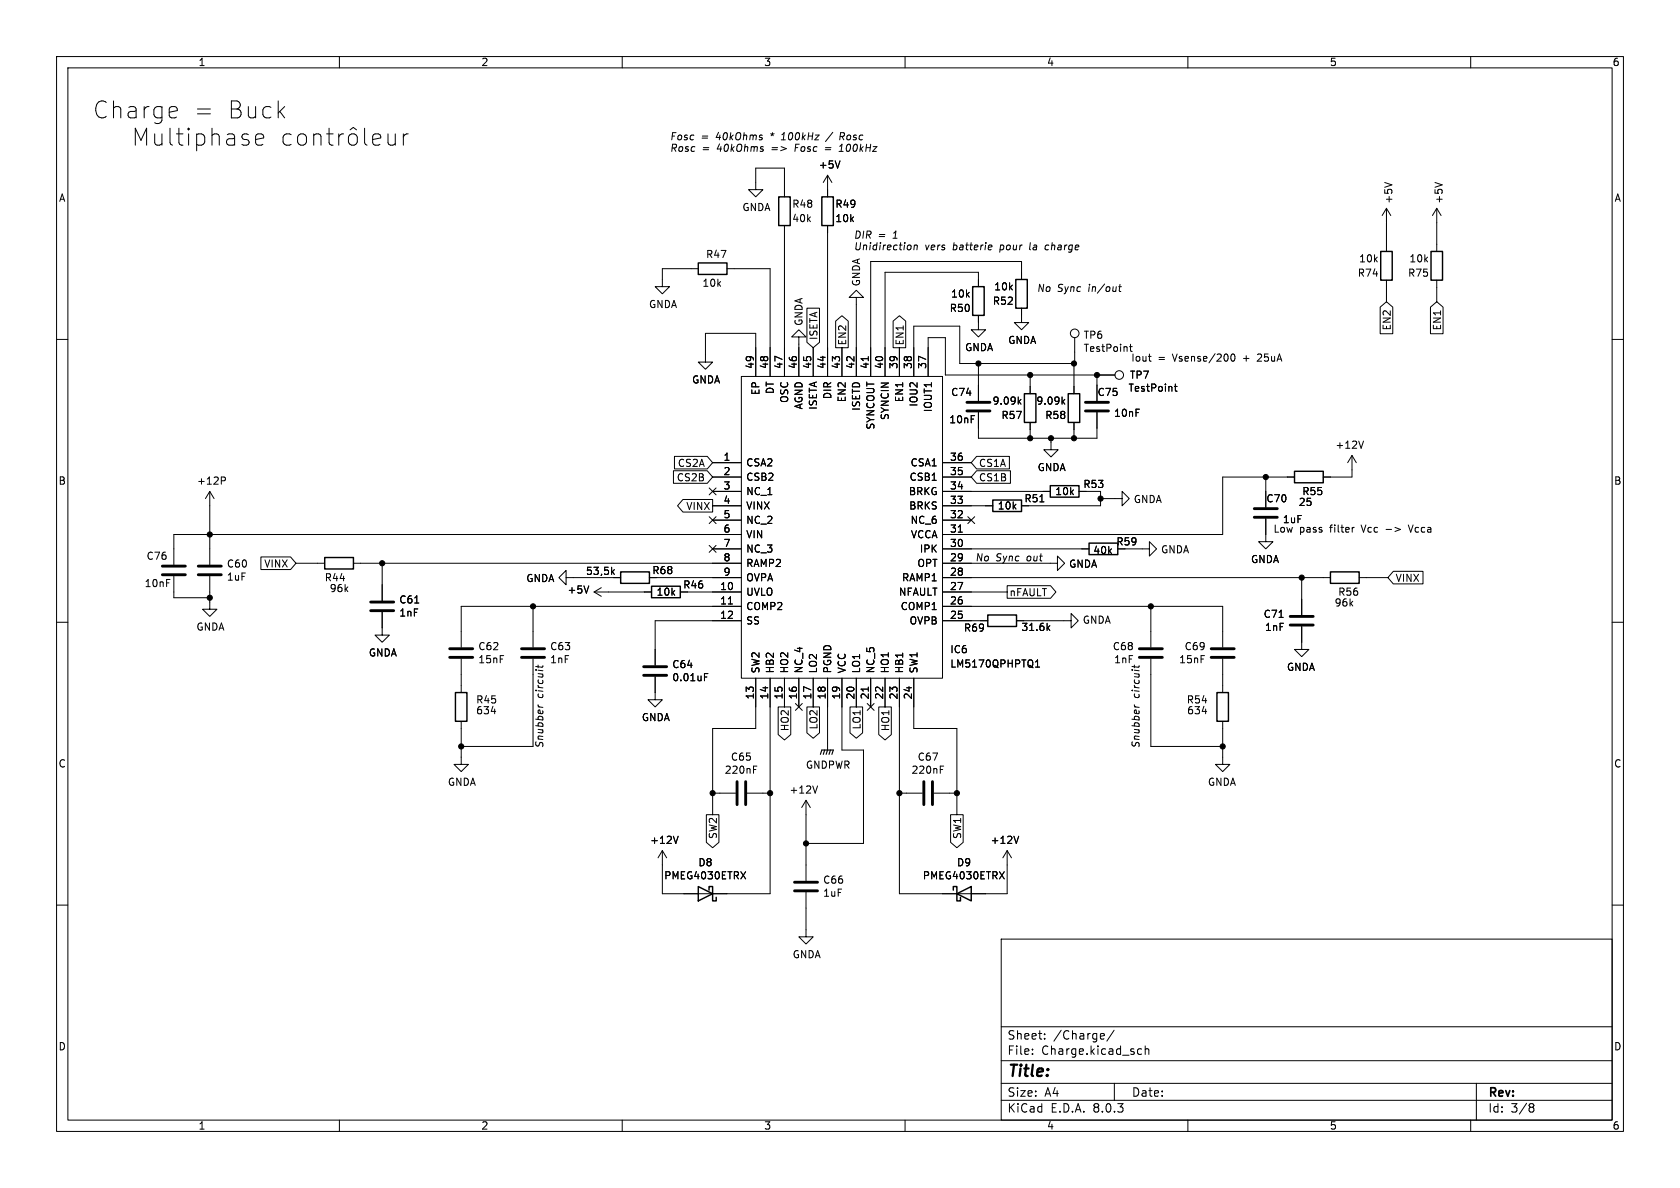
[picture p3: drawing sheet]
<svg xmlns="http://www.w3.org/2000/svg" width="297mm" height="210mm" viewBox="0 0 297 210" stroke-linecap="round" stroke-linejoin="round" font-family="sans-serif">
<g fill="none" stroke="#000" stroke-width=".18">
<path d="M10 10h277v190h-277zM12 12h273v186h-273zM31.2 19l.1 .6-1.4 .2M60 10v2M110 10v2M160 10v2M210 10v2M260 10v2M45.2 24.7l1.4-.3-.1-.6-.3-.1h-.6l-.3 .1-.1 .3v1.1l.1 .3 .3 .2h.6l.3-.2M51.5 23.8l-.3-.1h-.6l-.4 .3-.2 .2v.9l.3 .4 .3 .2h.6l.3-.2M52.9 23.8a.81 .81 0 0 1 1.3 .4v.9a.81 .81 0 0 1-.8 .6 .81 .81 0 0 1-.8-.6v-.9zM55.5 24a.74 .74 0 0 1 1.2 .1v1.6"/>
<path d="M55.5 23.7v2M57.7 23.7h1.2M58.2 22.7v2.5l.1 .3 .6 .2M59.9 23.7v2M60.7 23.7a.76 .76 0 0 0-.8 .5M61.9 23.8a.81 .81 0 0 1 1.3 .4v.9a.81 .81 0 0 1-.8 .6 .81 .81 0 0 1-.8-.6v-.9zM61.9 23l.6-.5 .5 .5M64.5 22.7v2.5l.1 .3 .3 .2M65.9 24.7l1.4-.3-.1-.6-.3-.1h-.6l-.3 .1-.1 .3v1.1l.1 .3 .3 .2h.6l.3-.2M68.6 23.7v1.5l.1 .3a.81 .81 0 0 0 1.2-.1M69.9 23.7v2M71.3 23.7v2"/>
<path d="M72.2 23.7a.76 .76 0 0 0-.9 .5M133.6 33.5h-1.3l1.3 1.3 1.3-1.3h-1.3v-3.8h5.1v5.1M138.1 24.7h.7M138.4 23.8h-.2M138.7 39.9v26.6M145.9 26.5h1M145.9 26.1h1M146.3 31v3.8M146.3 39.9v26.6M146.3 31l-.8 1.3M146.3 31l.8 1.3M147.2 23.4l-1.3 1.6"/>
<path d="M148.3 26.8h.8M148.4 25.9l.5-.4-.2 1.3M148.5 28.4l-.4 1.3M148.5 24.1h.5M149.1 23.4h-.5l-.1 1.3M244.8 32.3l1.3 .4M245.1 36.8v7.7M245.1 36.8l-.8 1.3M245.1 36.8l.8 1.3M253.7 32.3l1.3 .4M254 36.8v7.7M254 36.8l-.8 1.3"/>
<path d="M254 36.8l.8 1.3M10 60h2M123.4 47.5h-6.3v3.2h1.3l-1.3 1.2-1.3-1.2h1.3M128.5 47.5h7.6v19M141.2 59.6h1.3l-1.3-1.3-1.2 1.3h1.2v6.9M142.7 54.5h2.2v6l-1.1 1-1.1-1zM147.7 56.8l1.1-1 1.2 1v4.7h-2.3zM151.4 52.6h1.3l-1.3-1.3-1.3 1.3h1.3v13.9M157.9 56.8l1.1-1 1.1 1v4.7h-2.2zM160.7 43.3l.3 .1 .1 .2-.1 .3-.2 .3M161.6 43.4l.2-.1 .3 .1v.8M161.7 43.3l-.1 .9"/>
<path d="M173 55.8v2.5h1.2l-1.2 1.3-1.3-1.3h1.3M173 50.7v-2.6h-16.5v18.4M175 43.3l.3 .1v.2l-.6 .1M175.2 44.1l-.3 .1M180.6 54.5v2.5h1.3l-1.3 1.3-1.3-1.3h1.3M180.6 49.4v-3.2h-26.7v20.3M184.9 43.4l-.2 .5 .3 .3M190 59.7v4.6h-20.3v-6.6h-8.2v8.8M197.8 50.7h.5M198 50.3l-.1 1 .2 .2M244 54.3l1.1-1 1.1 1v4.7h-2.2zM245.1 49.5v3.8"/>
<path d="M252.9 54.3l1.1-1 1.1 1v4.7h-2.2zM254 49.5v3.8M285 60h2M124.7 64h-1.3l1.3 1.3 1.3-1.3h-1.3v-5.1h8.9v7.6M131.1 66.5h35.5v53.4h-35.5zM143.8 61.5v5M148.8 61.5v5M153.5 63v.8M159 61.5v5M173 72.9v4.6h20.9v-4.6M173 64.3v6.6M180.1 71l.4 .4"/>
<path d="M180.5 70.6l-.5 .5M182.1 66.3v3.3M182.1 74.7v2.8M185.8 77.5v2h1.3l-1.3 1.3-1.3-1.3h1.3M187.9 71l.3 .4M188.2 70.6l-.4 .5M189.9 64.3v5.3M189.9 74.7v2.8M193.9 66.3v4.6M197.1 66.3h-30v-6.6h-3v6.8M199.7 61.3h.5M199.9 60.9v1l.1 .2"/>
<path d="M203 63h.5M203.4 63.8h.1M207.6 68.3h.5M207.8 67.9v1.1l.3 .2M217.8 62.6h.1a.68 .68 0 0 1 .4 .6 .68 .68 0 0 1-.4 .6 .84 .84 0 0 1-.1-1.2zM241.1 78l-.5 1.2M37.1 86.9v12.9M37.1 86.9l-.8 1.2M37.1 86.9l.7 1.2M39.1 84.3h.5l.3 .3-.2 .3-.6 .1M46.1 98.5h5.3l.9 1.1-.9 1.1h-5.3zM52.3 99.6h5.1"/>
<path d="M62.5 99.6h68.6M67.6 99.6v6.6M119.1 83.2h5.9l1 1.1-1 1.1h-5.9zM119.2 80.7h5.8l1 1.1-1 1.1h-5.8zM120.7 88.3h5.3v2.2h-5.3l-.9-1.1zM125.4 86.3l1.2 1.2M125.4 91.3l1.2 1.3M125.4 96.4l1.2 1.2M126 86.9h5.1M126 97h5.1M126 84.3h5.1M126 81.8h5.1"/>
<path d="M126 91.9h5.1M126 89.4h5.1M126.6 86.3l-1.2 1.2M126.6 91.3l-1.2 1.3M126.6 96.4l-1.2 1.2M131.1 94.5h-100.4v5.3M166.6 99.6h20.3v1.2l1.3-1.2-1.3-1.3v1.3M166.6 86.9h19.1M166.6 97h25.9M166.6 84.3h5.1M166.6 81.8h5.1M166.6 91.9h5.1"/>
<path d="M166.6 89.4h8.9M169.4 94.1h.7M171.1 91.3l1.2 1.3M172.3 91.3l-1.2 1.3M172.7 80.7h5.8v2.2h-5.8l-1-1.1zM172.7 83.2h5.9v2.2h-5.9l-1-1.1zM183.8 88.7h.8M190.8 86.9h1.2M194.6 88.1h3.8v1.3l1.2-1.3-1.2-1.2v1.2M194.6 86.9v2.5h-12.7M198.9 97h4.3v1.3l1.3-1.3-1.3-1.2v1.2M223.8 91.7v4.1h-1.3l1.3 1.2 1.2-1.2h-1.2"/>
<path d="M223.8 84.3v5.4M228.9 84.3h-12.7v10.2h-49.6M239 80.5v3.8h-5.1M239 80.5l.8 1.3M239 80.5l-.7 1.3M239.4 93.2l-.2 .1M249 92.8l.4 1.3M10 110h2M30.7 101.9v3.8h6.4M37.1 101.9v5.8h1.3l-1.3 1.3-1.3-1.3h1.3M67.6 108.2v4.1h1.2l-1.2 1.2-1.3-1.2h1.3M73.3 106.6h.7"/>
<path d="M81.5 116.5v5.9M94.2 107.2v7.2M94.2 116.5v15.5h-12.7M95.1 117.6v.4M96 117.7l-.2 .3-1.1-.2M100.1 102.1v-1.3l-1.3 1.3 1.3 1.3v-1.3h9.6M104.1 103.6l-.4 1.2M105 104.6h10.2M105 104.6l1.3 .8M106.3 103.9l-1.3 .7M108.2 101.1l.4 .4M108.6 100.7l-.5 .5"/>
<path d="M115.8 119.6v4.1h1.3l-1.3 1.3-1.2-1.3h1.2M116.1 102.1h15M121.5 104.6h9.6M124.5 119.7h.5M124.5 119.1h.6M128.8 106.8h.7M131.1 107.2h-49.6v7.2M131.1 109.7h-15.3v7.9M133.6 119.9v8.9h-7.6v15.2M136.1 119.9v38.1h-19v-7.6M138.7 119.9v5.1M141.2 119.9v5.1"/>
<path d="M143.8 119.9v5.1M146.3 119.9v12.7M148.8 119.9v12.7h3.9v16.5h-10.2M151.4 119.9v5.1M153.9 119.9v5.1M156.5 119.9v5.1M159 119.9v38.1h19.1v-7.6M161.5 119.9v8.9h7.7v15.2M166.6 104.6h11.5M166.6 107.2h49.6v7.2M166.6 109.7h8M166.6 102.1h68.6"/>
<path d="M178.1 103.5h7.6l1 1.1-1 1.2h-7.6zM179.7 109.7h9.7v-1.2l1.2 1.2-1.2 1.3v-1.3M183.1 117.9h.7M183.1 117l.3-.3v1.2M185.2 111l.4 .5M185.6 110.6l-.5 .5M200.5 117.6v.4M201.4 117.7l-.2 .3-1.1-.2M203.5 107.2v7.2M203.5 116.5v15.5h12.7M216.2 116.5v5.9M226.1 109.1h.7"/>
<path d="M230.1 110.7v4.1h-1.2l1.2 1.3 1.3-1.3h-1.3M230.1 102.1v6.6M240.3 102.1h5.1M246.3 101h5.3v2.2h-5.3l-.9-1.1zM285 110h2M81.5 127.5v7.6h1.3l-1.3 1.3-1.2-1.3h1.2M86.8 125.8h.8M95.1 124.6l.1 .3M133.2 136h.4M133.2 135.4h.6M137.6 125h2.2v4.9l-1.1 .9-1.1-.9zM140.6 124.4l1.2 1.2"/>
<path d="M141.8 124.4l-1.2 1.2M142.7 125h2.2v4.6l-1.1 .9-1.1-.9zM144.5 138.9l-.4 1.3M150.3 125h2.2v4.6l-1.1 .9-1.1-.9zM153.3 124.4l1.2 1.2M153.5 121.5v.7M154.5 124.4l-1.2 1.2M155.4 125h2.2v4.9l-1.1 .9-1.1-.9zM166.2 136h.5M166.2 135.4h.6M200.5 124.6l.2 .3M212.5 125.8h.8"/>
<path d="M216.2 127.5v7.6h-1.3l1.3 1.3 1.2-1.3h-1.2M10 160h2M117.1 150.4l-.8 1.2M117.1 150.4l.8 1.2M119.9 147.8l-.4 1.3M124.9 144h2.2v4.9l-1.1 1-1.1-1zM126 140.2h4M131 154.1l.8 1.3M131.8 154.1l-.8 1.3M132.1 140.2h4M142.5 157.7v7.9h1.3l-1.3 1.3-1.3-1.3h1.3M142.5 141.5v14.2"/>
<path d="M142.5 141.5l.8 1.2M142.5 141.5l-.8 1.2M159 140.2h4.1M165.1 140.2h4.1M168.1 144h2.2v4.9l-1.1 1-1.1-1zM176.7 154.1l.8 1.3M177.5 154.1l-.8 1.3M178.1 150.4l.7 1.2M178.1 150.4l-.8 1.2M180.1 147.8l-.4 1.3M285 160h2M177 166h108v32h-108z"/>
<path d="M60 198v2M110 198v2M160 198v2M177 194.5h108M177 191.5h108M177 187.5h108M177 181.5h108M182.5 186.3v.1M182.5 185.5v.1M184.7 183.6v.1M184.7 182.8v.1M194.7 182.7l.5 .1v.3l-.7 .1"/>
<path d="M195.2 183.6l-.5 .1M197 182.1l-1.3 2M197 191.5v3M201.4 185.4l.4 .1M201.8 186.3l-.4 .1M202.5 185.5l.2-.1 .3 .1 .1 .9M202.5 184.9v1.5M210 198v2M260 198v2M261 191.5v6.5M270.6 195.1h.3l.3 .3-.3 .3M270.6 195.7h.3"/>
<path d="M270.9 195.7l.2 .2 .1 .4-.3 .3h-.3"/>
<circle cx="190" cy="58.9" r=".76"/>
<circle cx="197.9" cy="66.3" r=".76"/>
</g>
<g fill="none" stroke="#000" stroke-width=".25">
<path d="M137.7 34.8h2v5.1h-2zM145.3 34.8h2v5.1h-2zM123.4 46.5h5.1v2h-5.1zM172 50.7h2v5.1h-2zM179.6 49.4h2v5.1h-2zM244.1 44.5h2v5h-2zM253 44.5h2v5h-2zM181.1 69.6h2v5.1h-2zM188.8 69.6h2.1v5.1h-2.1zM57.4 98.6h5.1v2h-5.1zM175.5 88.4h5.1v2h-5.1zM185.7 85.9h5.1v2h-5.1z"/>
<path d="M192.5 96h5.1v2h-5.1zM228.9 83.3h5v2h-5zM109.7 101.1h5.1v2h-5.1zM115.2 103.6h5.1v2.1h-5.1zM174.6 108.7h5.1v2h-5.1zM235.2 101.1h5.1v2h-5.1zM80.5 122.4h2v5.1h-2zM215.1 122.4h2.1v5.1h-2.1zM123.4 156.7l2.6 1.3-2.6 1.3zM125.3 157.4v-.7h.7v2.6h.6v-.7M168.5 157.4v-.7h.7v2.6h.6v-.7M169.2 158l2.5-1.3v2.6z"/>
</g>
<g fill="none" stroke="#000" stroke-width=".51">
<path d="M170.9 72.6h4.1M170.9 71.1h4.1M191.9 72.6h4.1M191.9 71.1h4.1M221.7 91.4h4.1M221.7 89.9h4.1M28.7 101.6h4.1M28.7 100.1h4.1M35.1 101.6h4M35.1 100.1h4M65.5 108h4.1M65.5 106.4h4.1"/>
<path d="M79.5 116.2h4.1M79.5 114.7h4.1M92.2 116.2h4.1M92.2 114.7h4.1M113.8 119.4h4.1M113.8 117.9h4.1M201.4 116.2h4.1M201.4 114.7h4.1M214.1 116.2h4.1M214.1 114.7h4.1M228.1 110.5h4.1M228.1 109h4.1"/>
<path d="M130.3 138.2v4M131.8 138.2v4M163.3 138.2v4M164.8 138.2v4M140.5 157.5h4M140.5 156h4"/>
</g>
<path d="M145 133.4l.3-.8h2l-.2 .8M145.8 132.6l-.3 .8M146.3 132.6l-.3 .8M146.8 132.6l-.2 .8" fill="none" stroke="#000" stroke-width=".2"/>
<g fill="#000" stroke="#000" stroke-width=".18">
<circle cx="173" cy="64.3" r=".46"/>
<circle cx="182.1" cy="77.5" r=".46"/>
<circle cx="182.1" cy="66.3" r=".46"/>
<circle cx="185.8" cy="77.5" r=".46"/>
<circle cx="189.9" cy="77.5" r=".46"/>
<circle cx="189.9" cy="64.3" r=".46"/>
<circle cx="193.9" cy="66.3" r=".46"/>
<circle cx="37.1" cy="94.5" r=".46"/>
<circle cx="67.6" cy="99.6" r=".46"/>
<circle cx="194.6" cy="88.1" r=".46"/>
<circle cx="223.8" cy="84.3" r=".46"/>
<circle cx="37.1" cy="105.7" r=".46"/>
<circle cx="94.2" cy="107.2" r=".46"/>
<circle cx="203.5" cy="107.2" r=".46"/>
<circle cx="230.1" cy="102.1" r=".46"/>
<circle cx="81.5" cy="132" r=".46"/>
<circle cx="216.2" cy="132" r=".46"/>
<circle cx="126" cy="140.2" r=".46"/>
<circle cx="136.1" cy="140.2" r=".46"/>
<circle cx="142.5" cy="149.1" r=".46"/>
<circle cx="159" cy="140.2" r=".46"/>
<circle cx="169.2" cy="140.2" r=".46"/>
</g>
<g font-size="4.2">
<text x="16.3" y="21.2">Charge</text>
<text x="34" y="21.2">=</text>
<text x="39.8" y="21.2">Buck</text>
<text x="22.7" y="26">Multiphase</text>
</g>
<text font-size="2.8" x="178" y="190.9">Title:</text>
<g font-size="2.1">
<text x="178" y="184">Sheet:</text>
<text x="186.2" y="184">/Charge/</text>
<text x="178" y="186.7">File:</text>
<text x="184.1" y="186.7">Charge.kicad_sch</text>
<text x="178" y="196.9">KiCad</text>
<text x="178" y="194.1">Size:</text>
<text x="184.7" y="194.1">A4</text>
<text x="185.7" y="196.9">E.D.A.</text>
<text x="193.3" y="196.9">8.0.3</text>
<text x="200" y="194.1">Date:</text>
<text x="263" y="194.3">Rev:</text>
<text x="263" y="196.9">Id:</text>
<text x="267.1" y="196.9">3/8</text>
</g>
<g font-size="1.8">
<text x="35" y="11.9">1</text>
<text x="85" y="11.9">2</text>
<text x="135" y="11.9">3</text>
<text x="185" y="11.9">4</text>
<text x="235" y="11.9">5</text>
<text x="285" y="11.9">6</text>
<text x="118.4" y="24.9">Fosc</text>
<text x="118.4" y="26.9">Rosc</text>
<text x="123.9" y="24.9">=</text>
<text x="124.1" y="26.9">=</text>
<text x="126.6" y="24.9">40kOhms</text>
<text x="126.8" y="26.9">40kOhms</text>
<text x="136.5" y="24.9">*</text>
<text x="136.6" y="26.9">=&gt;</text>
<text x="138.6" y="24.9">100kHz</text>
<text x="140.9" y="26.9">Fosc</text>
<text x="144.6" y="30">+5V</text>
<text x="149.2" y="26.9">100kHz</text>
<text x="149.3" y="24.9">Rosc</text>
<text x="10.3" y="35.9">A</text>
<text x="285.3" y="35.9">A</text>
<text x="131.1" y="37.5">GNDA</text>
<text x="140" y="39.5">40k</text>
<text x="140" y="36.9">R48</text>
<text x="147.6" y="39.5">10k</text>
<text x="147.6" y="36.9">R49</text>
<text x="246.4" y="36.1" transform="rotate(-90 246.4 36.1)">+5V</text>
<text x="255.2" y="36.1" transform="rotate(-90 255.2 36.1)">+5V</text>
<text x="124.7" y="45.8">R47</text>
<text x="150.9" y="42.3">DIR =</text>
<text x="150.9" y="44.3">Unidirection</text>
<text x="157.9" y="42.3">1</text>
<text x="163.5" y="44.3">vers</text>
<text x="168.5" y="44.3">batterie</text>
<text x="177" y="44.3">pour</text>
<text x="182.4" y="44.3">la</text>
<text x="185.4" y="44.3">charge</text>
<text x="240.2" y="46.6">10k</text>
<text x="249.1" y="46.6">10k</text>
<text x="124.1" y="50.9">10k</text>
<text x="152.2" y="50.7" transform="rotate(-90 152.2 50.7)">GNDA</text>
<text x="168" y="52.8">10k</text>
<text x="175.7" y="51.5">10k</text>
<text x="183.2" y="51.7">No</text>
<text x="186.9" y="51.7">Sync</text>
<text x="192.5" y="51.7">in/out</text>
<text x="239.9" y="49.1">R74</text>
<text x="248.8" y="49.1">R75</text>
<text x="114.6" y="54.7">GNDA</text>
<text x="142.1" y="57.7" transform="rotate(-90 142.1 57.7)">GNDA</text>
<text x="167.8" y="55.3">R50</text>
<text x="175.4" y="54.1">R52</text>
<text x="246.1" y="58.5" transform="rotate(-90 246.1 58.5)">EN2</text>
<text x="255" y="58.5" transform="rotate(-90 255 58.5)">EN1</text>
<text x="133.3" y="65.3" transform="rotate(-90 133.3 65.3)">49</text>
<text x="135.9" y="65.3" transform="rotate(-90 135.9 65.3)">48</text>
<text x="138.4" y="65.3" transform="rotate(-90 138.4 65.3)">47</text>
<text x="141" y="65.3" transform="rotate(-90 141 65.3)">46</text>
<text x="143.5" y="65.3" transform="rotate(-90 143.5 65.3)">45</text>
<text x="144.7" y="60.2" transform="rotate(-90 144.7 60.2)">ISETA</text>
<text x="146" y="65.3" transform="rotate(-90 146 65.3)">44</text>
<text x="148.6" y="65.3" transform="rotate(-90 148.6 65.3)">43</text>
<text x="149.8" y="61.2" transform="rotate(-90 149.8 61.2)">EN2</text>
<text x="151.1" y="65.3" transform="rotate(-90 151.1 65.3)">42</text>
<text x="153.7" y="65.3" transform="rotate(-90 153.7 65.3)">41</text>
<text x="156.2" y="65.3" transform="rotate(-90 156.2 65.3)">40</text>
<text x="158.7" y="65.3" transform="rotate(-90 158.7 65.3)">39</text>
<text x="160" y="61.2" transform="rotate(-90 160 61.2)">EN1</text>
<text x="161.3" y="65.3" transform="rotate(-90 161.3 65.3)">38</text>
<text x="163.8" y="65.3" transform="rotate(-90 163.8 65.3)">37</text>
<text x="170.5" y="62.3">GNDA</text>
<text x="178.1" y="61">GNDA</text>
<text x="191.5" y="60.1">TP6</text>
<text x="191.5" y="62.4">TestPoint</text>
<text x="199.9" y="64">Iout</text>
<text x="204.7" y="64">=</text>
<text x="207.4" y="64">Vsense/200</text>
<text x="220" y="64">+</text>
<text x="222.8" y="64">25uA</text>
<text x="122.3" y="68">GNDA</text>
<text x="134.5" y="69.9" transform="rotate(-90 134.5 69.9)">EP</text>
<text x="137" y="69.8" transform="rotate(-90 137 69.8)">DT</text>
<text x="139.5" y="71.3" transform="rotate(-90 139.5 71.3)">OSC</text>
<text x="147.2" y="70.7" transform="rotate(-90 147.2 70.7)">DIR</text>
<text x="149.7" y="71.2" transform="rotate(-90 149.7 71.2)">EN2</text>
<text x="159.9" y="71.2" transform="rotate(-90 159.9 71.2)">EN1</text>
<text x="162.4" y="72" transform="rotate(-90 162.4 72)">IOU2</text>
<text x="168.1" y="70.2">C74</text>
<text x="175.4" y="71.7">9.09k</text>
<text x="183.1" y="71.7">9.09k</text>
<text x="193.9" y="70.2">C75</text>
<text x="199.4" y="69.4">TestPoint</text>
<text x="199.7" y="67.2">TP7</text>
<text x="142.1" y="72.5" transform="rotate(-90 142.1 72.5)">AGND</text>
<text x="144.6" y="72.5" transform="rotate(-90 144.6 72.5)">ISETA</text>
<text x="152.2" y="72.7" transform="rotate(-90 152.2 72.7)">ISETD</text>
<text x="154.8" y="76" transform="rotate(-90 154.8 76)">SYNCOUT</text>
<text x="157.3" y="74.3" transform="rotate(-90 157.3 74.3)">SYNCIN</text>
<text x="164.9" y="73" transform="rotate(-90 164.9 73)">IOUT1</text>
<text x="167.7" y="75">10nF</text>
<text x="176.9" y="74.3">R57</text>
<text x="184.7" y="74.3">R58</text>
<text x="196.9" y="73.9">10nF</text>
<text x="119.7" y="82.7">CS2A</text>
<text x="127.8" y="81.5">1</text>
<text x="131.8" y="82.7">CSA2</text>
<text x="160.9" y="82.7">CSA1</text>
<text x="167.9" y="81.5">36</text>
<text x="173" y="82.7">CS1A</text>
<text x="183.3" y="83.5">GNDA</text>
<text x="236" y="79.5">+12V</text>
<text x="10.3" y="85.9">B</text>
<text x="34.7" y="85.9">+12P</text>
<text x="119.6" y="85.3">CS2B</text>
<text x="127.8" y="84.1">2</text>
<text x="127.8" y="86.6">3</text>
<text x="127.8" y="89.2">4</text>
<text x="131.8" y="85.2">CSB2</text>
<text x="131.8" y="87.7">NC_1</text>
<text x="160.6" y="87.7">BRKG</text>
<text x="160.7" y="85.2">CSB1</text>
<text x="167.9" y="89.2">33</text>
<text x="167.9" y="86.6">34</text>
<text x="167.9" y="84.1">35</text>
<text x="173" y="85.3">CS1B</text>
<text x="181" y="89">R51</text>
<text x="186.5" y="87.7">10k</text>
<text x="191.4" y="86.5">R53</text>
<text x="200.3" y="89.1">GNDA</text>
<text x="223.8" y="89">C70</text>
<text x="229.5" y="89.6">25</text>
<text x="230.1" y="87.7">R55</text>
<text x="285.3" y="85.9">B</text>
<text x="121.2" y="90.4">VINX</text>
<text x="127.8" y="91.7">5</text>
<text x="127.8" y="94.2">6</text>
<text x="131.8" y="90.3">VINX</text>
<text x="131.8" y="92.8">NC_2</text>
<text x="131.8" y="95.4">VIN</text>
<text x="160.6" y="90.3">BRKS</text>
<text x="160.9" y="92.8">NC_6</text>
<text x="160.9" y="95.4">VCCA</text>
<text x="167.9" y="94.2">31</text>
<text x="167.9" y="91.7">32</text>
<text x="176.3" y="90.3">10k</text>
<text x="225" y="94.2">Low</text>
<text x="226.7" y="92.7">1uF</text>
<text x="229.7" y="94.2">pass</text>
<text x="235.2" y="94.2">filter</text>
<text x="241" y="94.2">Vcc</text>
<text x="245.5" y="94.2">-&gt;</text>
<text x="249.8" y="94.2">Vcca</text>
<text x="25.8" y="99.2">C76</text>
<text x="40" y="100.5">C60</text>
<text x="46.6" y="100.5">VINX</text>
<text x="103.5" y="101.8">53,5k</text>
<text x="115.2" y="101.7">R68</text>
<text x="127.8" y="96.8">7</text>
<text x="127.8" y="99.3">8</text>
<text x="127.8" y="101.9">9</text>
<text x="131.8" y="97.9">NC_3</text>
<text x="131.8" y="100.4">RAMP2</text>
<text x="162.1" y="100.4">OPT</text>
<text x="162.5" y="97.9">IPK</text>
<text x="167.9" y="101.9">28</text>
<text x="167.9" y="99.3">29</text>
<text x="167.9" y="96.8">30</text>
<text x="172.3" y="99.3">No</text>
<text x="176" y="99.3">Sync</text>
<text x="181.6" y="99.3">out</text>
<text x="188.9" y="100.6">GNDA</text>
<text x="193.2" y="98.1">40k</text>
<text x="197.3" y="96.6">R59</text>
<text x="205.2" y="98">GNDA</text>
<text x="221.1" y="99.7">GNDA</text>
<text x="25.5" y="104">10nF</text>
<text x="40" y="102.8">1uF</text>
<text x="57.3" y="103">R44</text>
<text x="58.2" y="104.9">96k</text>
<text x="70.5" y="106.9">C61</text>
<text x="92.9" y="103.1">GNDA</text>
<text x="100.2" y="105.1">+5V</text>
<text x="116" y="105.5">10k</text>
<text x="120.7" y="104.2">R46</text>
<text x="127.2" y="104.4">10</text>
<text x="127.2" y="106.9">11</text>
<text x="131.8" y="105.5">UVLO</text>
<text x="131.8" y="103">OVPA</text>
<text x="158.8" y="105.5">NFAULT</text>
<text x="159.4" y="103">RAMP1</text>
<text x="167.9" y="106.9">26</text>
<text x="167.9" y="104.4">27</text>
<text x="178.4" y="105.6">nFAULT</text>
<text x="235.8" y="107.4">96k</text>
<text x="236.5" y="105.5">R56</text>
<text x="246.6" y="103.1">VINX</text>
<text x="34.6" y="111.7">GNDA</text>
<text x="70.5" y="109.2">1nF</text>
<text x="127.2" y="109.5">12</text>
<text x="131.8" y="108.1">COMP2</text>
<text x="131.8" y="110.6">SS</text>
<text x="159.1" y="108.1">COMP1</text>
<text x="160.7" y="110.6">OVPB</text>
<text x="167.9" y="109.5">25</text>
<text x="170.3" y="111.9">R69</text>
<text x="180.5" y="111.7">31.6k</text>
<text x="191.3" y="110.5">GNDA</text>
<text x="223.3" y="109.4">C71</text>
<text x="223.5" y="111.7">1nF</text>
<text x="65.1" y="116.3">GNDA</text>
<text x="84.5" y="115.1">C62</text>
<text x="84.5" y="117.4">15nF</text>
<text x="97.2" y="117.4">1nF</text>
<text x="97.2" y="115.1">C63</text>
<text x="118.8" y="118.3">C64</text>
<text x="134.5" y="119.1" transform="rotate(-90 134.5 119.1)">SW2</text>
<text x="137" y="119.1" transform="rotate(-90 137 119.1)">HB2</text>
<text x="139.5" y="119.1" transform="rotate(-90 139.5 119.1)">HO2</text>
<text x="142.1" y="119.1" transform="rotate(-90 142.1 119.1)">NC_4</text>
<text x="144.6" y="119.1" transform="rotate(-90 144.6 119.1)">LO2</text>
<text x="147.2" y="119.1" transform="rotate(-90 147.2 119.1)">PGND</text>
<text x="149.7" y="119.1" transform="rotate(-90 149.7 119.1)">VCC</text>
<text x="152.2" y="119.1" transform="rotate(-90 152.2 119.1)">LO1</text>
<text x="154.8" y="119.1" transform="rotate(-90 154.8 119.1)">NC_5</text>
<text x="157.3" y="119.1" transform="rotate(-90 157.3 119.1)">HO1</text>
<text x="159.9" y="119.1" transform="rotate(-90 159.9 119.1)">HB1</text>
<text x="162.4" y="119.1" transform="rotate(-90 162.4 119.1)">SW1</text>
<text x="167.9" y="115.7">IC6</text>
<text x="167.9" y="118.2">LM5170QPHPTQ1</text>
<text x="196.6" y="115.1">C68</text>
<text x="196.9" y="117.4">1nF</text>
<text x="208.4" y="117.4">15nF</text>
<text x="209.3" y="115.1">C69</text>
<text x="227.4" y="118.8">GNDA</text>
<text x="84.1" y="124.6">R45</text>
<text x="96.1" y="123.5" transform="rotate(-90 96.1 123.5)">circuit</text>
<text x="118.8" y="120.6">0.01uF</text>
<text x="133.3" y="123.7" transform="rotate(-90 133.3 123.7)">13</text>
<text x="135.9" y="123.7" transform="rotate(-90 135.9 123.7)">14</text>
<text x="138.4" y="123.7" transform="rotate(-90 138.4 123.7)">15</text>
<text x="141" y="123.7" transform="rotate(-90 141 123.7)">16</text>
<text x="143.5" y="123.7" transform="rotate(-90 143.5 123.7)">17</text>
<text x="146" y="123.7" transform="rotate(-90 146 123.7)">18</text>
<text x="148.6" y="123.7" transform="rotate(-90 148.6 123.7)">19</text>
<text x="151.1" y="123.7" transform="rotate(-90 151.1 123.7)">20</text>
<text x="153.7" y="123.7" transform="rotate(-90 153.7 123.7)">21</text>
<text x="156.2" y="123.7" transform="rotate(-90 156.2 123.7)">22</text>
<text x="158.7" y="123.7" transform="rotate(-90 158.7 123.7)">23</text>
<text x="161.3" y="123.7" transform="rotate(-90 161.3 123.7)">24</text>
<text x="201.5" y="123.5" transform="rotate(-90 201.5 123.5)">circuit</text>
<text x="209.7" y="124.6">R54</text>
<text x="84.1" y="126.5">634</text>
<text x="113.4" y="127.7">GNDA</text>
<text x="139.6" y="129.4" transform="rotate(-90 139.6 129.4)">HO2</text>
<text x="144.7" y="129.1" transform="rotate(-90 144.7 129.1)">LO2</text>
<text x="152.3" y="129.1" transform="rotate(-90 152.3 129.1)">LO1</text>
<text x="157.4" y="129.4" transform="rotate(-90 157.4 129.4)">HO1</text>
<text x="209.8" y="126.5">634</text>
<text x="10.3" y="135.9">C</text>
<text x="96.1" y="132.3" transform="rotate(-90 96.1 132.3)">Snubber</text>
<text x="128" y="137">220nF</text>
<text x="129.1" y="134.7">C65</text>
<text x="142.4" y="136.1">GNDPWR</text>
<text x="161" y="137">220nF</text>
<text x="162.1" y="134.7">C67</text>
<text x="201.5" y="132.3" transform="rotate(-90 201.5 132.3)">Snubber</text>
<text x="285.3" y="135.9">C</text>
<text x="79.1" y="139.1">GNDA</text>
<text x="139.5" y="140.5">+12V</text>
<text x="213.4" y="139.1">GNDA</text>
<text x="114.8" y="149.4">+12V</text>
<text x="126.9" y="148.4" transform="rotate(-90 126.9 148.4)">SW2</text>
<text x="170.1" y="148.4" transform="rotate(-90 170.1 148.4)">SW1</text>
<text x="175" y="149.4">+12V</text>
<text x="117.3" y="155.7">PMEG4030ETRX</text>
<text x="123.4" y="153.3">D8</text>
<text x="163" y="155.7">PMEG4030ETRX</text>
<text x="169.1" y="153.3">D9</text>
<text x="145.4" y="158.7">1uF</text>
<text x="145.4" y="156.4">C66</text>
<text x="140" y="169.6">GNDA</text>
<text x="10.3" y="185.9">D</text>
<text x="285.3" y="185.9">D</text>
<text x="35" y="199.9">1</text>
<text x="85" y="199.9">2</text>
<text x="135" y="199.9">3</text>
<text x="185" y="199.9">4</text>
<text x="235" y="199.9">5</text>
<text x="285" y="199.9">6</text>
</g>
</svg>
